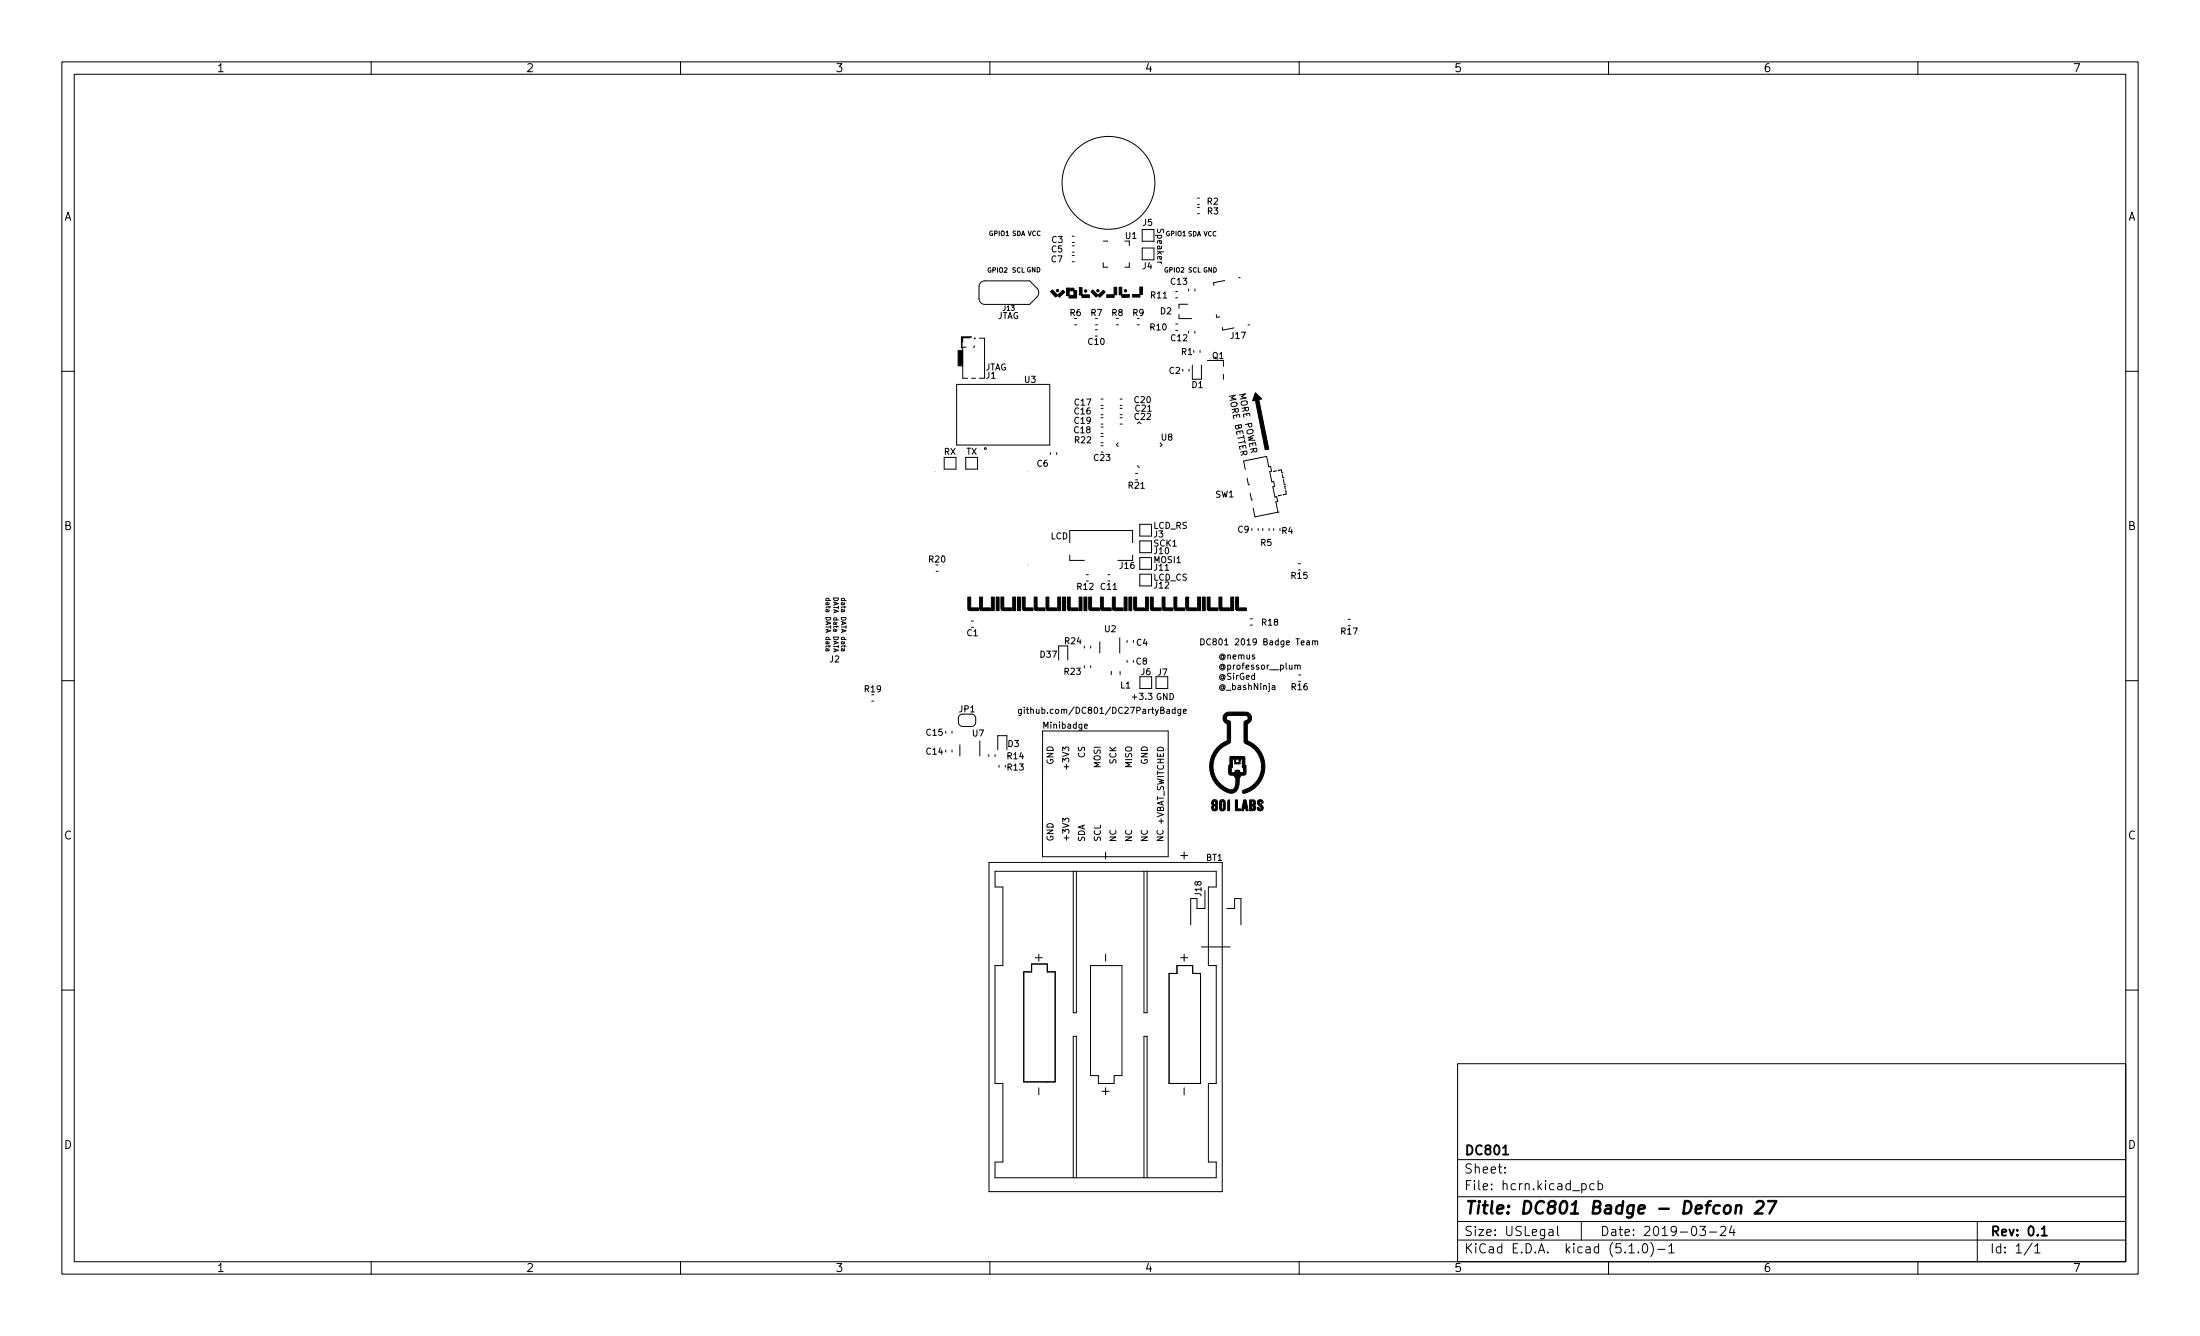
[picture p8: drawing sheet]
<svg xmlns="http://www.w3.org/2000/svg" width="356mm" height="216mm" viewBox="0 0 356 216" stroke-linecap="round" stroke-linejoin="round" font-family="sans-serif">
<g fill="none" stroke="#000" stroke-width=".16">
<path d="M10 10h335.6v195.9h-335.6zM12 12h331.6v191.9h-331.6zM60 10v2M110 10v2M160 10v2M210 10v2M260 10v2M310 10v2M173.3 38.2h.3M173.3 39.2h.3M173.3 39.7h.3M178.3 39h.7"/>
<path d="M182.5 39v.7M186.5 37.1h-1.9v1.9h1.9M193.5 32h.4M193.5 33h.4M193.5 34.5h.4M193.5 33.5h.4M10 60h2M156.2 56.1h-.6v5h.8M156.7 54.6h-1.1v.7M157.3 56.1h.1M157.5 55.9v.2M157.7 54.7h-.2v.1"/>
<path d="M158.3 54.7h.8v6.4h-.8M158.5 45.7l.7-.3h7.2l1.2 1.2a1.02 1.02 0 0 1 0 1.4l-1.2 1.2h-7.2a.95 .95 0 0 1-1-1v-1.9zM173.3 40.7h.3M173.3 41.3h.3M173.3 42.3h.3M173.7 52.5h.3M177 53.3h.4M177.1 52.5h.3M178.3 42.5v.7h.7M180.4 52.5h.4M182.5 42.5v.7h-.7M183.8 52.5h.4"/>
<path d="M186.5 40.1h-1.9v1.9h1.9M190 48.1h.4M190 47.1h.4M190 52.4h.4M190 53.4h.4M190.6 50.8v.7h2M192 49.2h-1.4v.6M192.1 53.5v.4M192.1 46.7v.3M192.2 59.7v.3M192.7 59v2.3M193.1 53.5v.4"/>
<path d="M193.1 46.7v.3M194 56.6v.4M194.2 59v2.3M195.1 58.3h2.6v.9M196.6 50.9l.1 .4 .4-.1M197.6 52.9v.4l1.9-.3M197.9 45.3l-1.8 .4 .1 .4M200.4 44.8l-.2 .1M202 52.5h-.3M343.6 60h2M152.6 73.9v1.9h1.9v-1.9M154.6 62.1h15.1v9.8h-15.1z"/>
<path d="M156.1 73.9v1.9h1.9v-1.9M157 61.1h.7M169.8 73.1v.4M170.8 73.1v.4M178 67h.3M178 66h.3M178 65.5h.3M178 64.5h.3M178 68.5h.3M178 67.5h.3M178 70h.3M178 69h.3"/>
<path d="M178 72h.3M178 71.6h.3M178 70.5h.3M180.7 71.6l-.3 .3 .3 .3M181 66h.4M181 65.5h.4M181 64.5h.4M181 68.5h.4M181 67.5h.4M181 67h.4M183.6 76.5h.3M183.8 68.5l.3-.3 .3 .3"/>
<path d="M183.8 75.3l.3 .3M187.5 71.6l.3 .3-.3 .3M197.7 60.5v.8M201.3 75.9l-.3-1.4 3.7-.7 .4 1.6h.3l.1 .7-.3 .1 .4 1.7 .3-.1 .1 .8-.3 .1 .4 1.6h.3l.1 .7-.3 .1 .4 1.7M201.6 77.3l.2 1M201.8 78.3h.1M202.1 79.7l.2 1.1M205.8 76.2h.1M206.3 76.1l-.5 .1M206.6 76h.1M206.6 76l.5-.1 .1 .5M207.2 76.4h.1"/>
<path d="M207.3 76.7l.1 .5M207.4 77.2h.1M207.4 79.9h.1M207.4 77.5l.2 .8M207.6 78.3h.1M207.7 78.6h.1M207.7 78.6l.1 .5M207.8 79.4h.1M207.8 79.4l.1 .4-.5 .1M151.3 92.3h.3M172.9 89.7v.9h2.4M172.9 87.7v-2h10.2v2"/>
<path d="M175.6 92.9h.3M179.1 92.9h.3M183.1 89.7v.9h-2.4M184.2 84.7h1.9v1.9h-1.9zM184.2 87.4h1.9v1.9h-1.9zM184.2 90.1h1.9v1.9h-1.9zM184.2 92.8h1.9v1.9h-1.9zM202.3 80.8h.1M202.4 85.4v.3M202.6 82.2l.2 1.3 3.8-.7M203.4 85.4v.3M204.1 85.4v.3"/>
<path d="M205.1 85.4v.3M205.9 85.4v.3M206.6 82.8h.1M206.6 80.1h.1M207.1 80l-.5 .1M209.9 91.1h.3M10 110h2M140.9 113.3h.3M152.9 118.2v.3M153.9 118.2v.3M155.6 115.4a.7 .7 0 0 0-.7 .7v.6a.7 .7 0 0 0 .7 .7h1.4a.7 .7 0 0 0 .7-.7v-.6a.7 .7 0 0 0-.7-.7M157 100.4h.4"/>
<path d="M158.4 119.7v2.5M165.1 114.6v.8l-.2 .2h-.2M165.1 114.7l-.3-.1-.2 .2 .1 .4h.4M165.6 114.3v.1M165.6 114.6v.7M168.5 118.1h20.3v20.3l-20.3 .1zM171.1 106.7v-2.3h1.5v2.3M175.3 104.4v.3M175.3 107.6v.3M176.3 104.4v.3M176.3 107.6v.3M177.8 103.7v1.8"/>
<path d="M179.6 108.5v.5M181 103.1v2.4M181 108.5v.5M182.2 103.5v.3M182.2 106.7v.4M183.2 103.5v.3M183.2 106.7v.4M184.3 109.4v1.9h1.8v-1.9M186.9 109.4v1.9h1.8v-1.9M190.8 114.6v.8l-.1 .2h-.3M190.8 114.7l-.2-.1-.2 .2 .1 .4h.3M191.3 115l.5-.1-.1-.2-.3-.1-.1 .2v.4h.4"/>
<path d="M194.1 103.2a.51 .51 0 0 1 .6 .5 .51 .51 0 0 1-.6 .5zM202.1 100h.3M202.1 101h.3M209.7 107.6l.2-.1h.2l.1 .6M209.9 109.1h.3M212.1 103.7l.4-.1 .1 .6M212.6 103.7l.1-.1h.2l.1 .6M217.9 100.1h.3M343.6 110h2M152.9 121.2v.3M153.9 121.2v.3M155.2 120.4v1.8"/>
<path d="M159.8 121.9v.4M159.9 139.4h37.7v53.2h-37.7zM160.8 121.9v.4M161.3 121.2v-2.3h1.4v2.3M161.5 123.7v.3M10 160h2M160.8 140.8h35.8v2.5h-1.3v12.7h1.3v19.1h-1.3v12.7h1.3v2.5h-35.8v-2.5h1.3v-12.7h-1.3v-19.1h1.3v-12.7h-1.3zM165.5 157.1h1.2v-1.3h2.6v1.3h1.3v17.7h-5.1zM173.5 140.8v22.9h.5v-22.9M176.3 156h5v17.8h-1.2v1.3h-2.6v-1.3h-1.2zM184.9 140.8v22.9h.5v-22.9M190.2 156h2.6v1.3h1.2v17.8h-5v-17.8h1.2z"/>
<path d="M194.2 153h4.7M194.8 143.9v2.9h-1.3v-1.6h-1v4.3M198.3 146.8h1.3v-1.6h1v4.3M343.6 160h2M235.6 171.9h108v32h-108zM173.5 190.3v-22.8h.5v22.8M184.9 190.3v-22.8h.5v22.8M235.6 197.4h108M235.6 193.4h108M235.6 187.4h108M243.2 189.4v.2M243.2 188.7v.1"/>
<path d="M250.4 198.7h.6v1M251 199l-.5 .1a.29 .29 0 0 0-.2 .3 .29 .29 0 0 0 .2 .3l.5-.1M251.7 198.2v1.3l.3 .2M255.6 197.4v3M255.7 191.4l.4-.1 .3 .3v.4l-.2 .2h-.5M257.7 191.4l-.5-.1-.2 .3v.4l.1 .2h.6M258.3 191.4l.4-.1 .3 .3v.4l-.1 .2h-.6M258.3 190.8v1.5M274.7 198.2h1l-.5 .5 .4 .2v.6l-.2 .2h-.4l-.3-.2M276.3 199.1h1.2M278.1 198.3l.2-.1h.4l.2 .1 .1 .3-.1 .2-.9 .9h1M279.9 198.1l-.4 1.1h1"/>
<path d="M280.2 198.7v1M319.6 197.4v6.5M60 203.9v2M110 203.9v2M160 203.9v2M210 203.9v2M235.6 200.4h108M260 203.9v2M263.3 201.4l.4-.4v1.5M263.3 202.5h.9M264.8 202.3v.2M265.7 201h.1a.81 .81 0 0 1 .4 1.3l-.4 .2a1 1 0 0 1-.1-1.5z"/>
<path d="M266.8 200.8a1.72 1.72 0 0 1 0 2.2M268 201.9h1.1M269.7 201.4l.5-.4v1.5M269.7 202.5h.9M310 203.9v2M328.5 200.9l-1.3 1.9M328.9 201.4l.4-.4v1.5M328.9 202.5h.8"/>
<circle cx="179.2" cy="29.5" r="7.5"/>
<circle cx="159.3" cy="72.5" r=".15"/>
</g>
<path d="M242.9 186.6h.9M330 198.6l.4-.4v1.5M330 199.7h.9" fill="none" stroke="#000" stroke-width=".3"/>
<path d="M278.8 195a.52 .52 0 0 1 .6-.2 .52 .52 0 0 1 .4 .4l-.1 .5a.55 .55 0 0 1-.5 .4 .55 .55 0 0 1-.6-.4zM280.6 195a.49 .49 0 0 1 .9 .1l-.2 1M280.7 194.8l-.2 1.3M284 194.3l.3-.2h.4a.45 .45 0 0 1 .4 .6l-.2 .3-1.3 1.1h1.3M285.8 194.1h1.3l-1.1 2" fill="none" stroke="#000" stroke-width=".4"/>
<g fill="#000" stroke="#000" stroke-width=".16">
<path d="M154.9 56.7h.7v2.4h-.7zM169.8 47.1l.3-.3 .8 .9 .9-.8 .3 .3-.9 .8-.3-.3-.3 .3zM172.4 46.5l1.2 .1v.3l.4 .1v1.2h-1.2v-.4h-.4v-.8h.4v.7h.8v-.7h-1.2zM174.5 46.5h.4v1.2h1.2v.4h-1.2v-.4h-.4zM176.5 47l.2-.1 .8 .8 .9-.8 .2 .3-.8 .8-.3-.2-.3 .2-.9-.9zM180.1 46.4h.4v1.2h-.4v.5h-1.2v-.5h1.2zM180.9 46.4h.4v1.2h1.2v.4h-1.1l-.1-.3h-.4zM184.2 46.4h.5v1.2h-.4v.4h-1.2v-.4h1.1zM202.9 63.5l1 1-.4 .1 1.6 8-.6 .1-1.6-8h-.4zM156.4 96.5h.5v1.7h1.3v.5h-1.1a.51 .51 0 0 1-.6-.1 .51 .51 0 0 1-.1-.6zM158.3 96.5h.5v1.7h1.3v.5h-1.1a.51 .51 0 0 1-.6-.1 .51 .51 0 0 1-.1-.6zM160.2 96.5h.5v2.2h-.5z"/>
<path d="M161 96.5h.5v2.2h-.5zM161.8 96.5h.5v1.7h1.2v.5h-1.5a.67 .67 0 0 1-.2-.8zM163.7 96.5h.5v2.2h-.5zM164.5 96.5h.4v2.2h-.4zM165.2 96.5h.5v1.7h1.3v.5h-1.6a.67 .67 0 0 1-.2-.8zM167.2 96.5h.4v1.7h1.3v.5h-1.1a.51 .51 0 0 1-.6-.1 .51 .51 0 0 1 0-.6zM169.1 96.5h.4v1.7h1.3v.5h-1.1a.51 .51 0 0 1-.6-.1 .51 .51 0 0 1 0-.6zM171 96.5h.4v2.2h-.4zM171.8 96.5h.4v2.2h-.4zM172.5 96.5h.5v1.7h1.3v.5h-1.6a.67 .67 0 0 1-.2-.8zM174.4 96.5h.5v2.2h-.5zM175.2 96.5h.5v2.2h-.5z"/>
<path d="M176 96.5h.4v1.7h1.3v.5h-1.5a.67 .67 0 0 1-.2-.8zM177.9 96.5h.4v1.7h1.3v.5h-1.5a.67 .67 0 0 1-.2-.8zM179.8 96.5h.5v1.7h1.2v.5h-1.1a.51 .51 0 0 1-.5-.1 .51 .51 0 0 1-.1-.6zM181.7 96.5h.5v2.2h-.5zM182.5 96.5h.4v2.2h-.4zM183.3 96.5h.4v1.7h1.3v.5h-1.1a.51 .51 0 0 1-.6-.1 .51 .51 0 0 1 0-.6zM185.2 96.5h.4v2.2h-.4zM185.9 96.5h.5v1.7h1.3v.5h-1.1a.51 .51 0 0 1-.6-.1 .51 .51 0 0 1-.1-.6zM187.8 96.5h.5v1.7h1.3v.5h-1.1a.51 .51 0 0 1-.6-.1 .51 .51 0 0 1-.1-.6zM189.7 96.5h.5v1.7h1.3v.5h-1.6a.67 .67 0 0 1-.2-.8zM191.7 96.5h.4v1.7h1.3v.5h-1.5a.67 .67 0 0 1-.2-.8zM193.6 96.5h.4v2.2h-.4z"/>
<path d="M194.3 96.5h.5v2.2h-.5zM195.1 96.5h.5v1.7h1.3v.5h-1.1a.51 .51 0 0 1-.6-.1 .51 .51 0 0 1-.1-.6zM197 96.5h.5v1.7h1.3v.5h-1.1a.51 .51 0 0 1-.6-.1 .51 .51 0 0 1-.1-.6zM198.9 96.5h.5v2.2h-.5zM199.7 96.5h.5v1.7h1.3v.5h-1.1a.51 .51 0 0 1-.6-.1 .51 .51 0 0 1-.1-.6zM198 115.3l.5-.2h2.4a1.03 1.03 0 0 1 1.3 .6 1.03 1.03 0 0 1-.6 1.3v2.7h.1a4.4 4.4 0 0 1 2.7 4.5 4.4 4.4 0 0 1-3.5 4 .29 .29 0 0 1-.1-.4 .29 .29 0 0 1 .3-.2 4 4 0 0 0 2.8-3.7 4 4 0 0 0-2.7-3.8l-.1-.3v-2.7a.52 .52 0 0 1 .5-.7 .44 .44 0 0 0-.2-.8l-2.9 .1a.49 .49 0 0 0-.2 .5 .49 .49 0 0 0 .5 .3l.1 2.8a.61 .61 0 0 1-.3 .9 3.9 3.9 0 0 0-2.5 3.9 3.9 3.9 0 0 0 3 3.5 1.41 1.41 0 0 0 .7-1.4v-.4l-.3-.5a.61 .61 0 0 1-.9-.4v-.5h.4a.33 .33 0 0 0 .1 .5 .33 .33 0 0 0 .4 0 .5 .5 0 0 1 .6-.4h.2a.35 .35 0 0 0 .5 .4 .35 .35 0 0 0 .2-.6v-.2l-.2-.1v-1.3h-.3l-.1 .4-.1-.1v-.1a.27 .27 0 0 0-.3-.2 .27 .27 0 0 0-.3 .2v.2l-.2-.1a.21 .21 0 0 0 0-.3 .21 .21 0 0 0-.3 .1 .21 .21 0 0 0 0 .2v1l-.2 .1v.3h-.4v-.7l.2-.1v-1a.28 .28 0 0 1 .1-.4 .28 .28 0 0 1 .3 .1h2v1.2l.2 .2v.8a.53 .53 0 0 1 0 .6 .53 .53 0 0 1-.6 .2l-.3 .1a1.73 1.73 0 0 0-.2 1.2 1.38 1.38 0 0 1-.7 1.5 1.38 1.38 0 0 1-1.6-.2 4.5 4.5 0 0 1-2.5-4.2 4.5 4.5 0 0 1 2.9-4l-.1-2.7a.97 .97 0 0 1-.3-1.7zM196 129.4a.51 .51 0 0 1 .7 0 .51 .51 0 0 1-.1 .7 .5 .5 0 0 1 0 .9 .5 .5 0 0 1-.7-.5h.3a.21 .21 0 0 0 .2 .2 .21 .21 0 0 0 .1-.3l-.1-.1a.19 .19 0 0 0-.2 0 .19 .19 0 0 0 0 .2h-.3v-.2a.19 .19 0 0 0 .1-.2 .19 .19 0 0 0-.1-.2v-.1h.3a.2 .2 0 0 0 .3 .2 .2 .2 0 0 0 0-.4l-.2-.1-.1 .3h-.3zM197.2 129.4a.54 .54 0 0 1 .7 0 .54 .54 0 0 1 .1 .6 .7 .7 0 0 1-.3 1 .54 .54 0 0 1-.6-.7v-.2h.3v.6h.3v-.8a.2 .2 0 0 0 0-.3 .2 .2 0 0 0-.3 0v.5h-.3v-.6zM198.6 129.3h.2v1.7h-.4l.1-1.5zM199.7 129.3h.3v1.4h.5v.3h-.8zM199.5 123.3l.9-.1 .1 .2h-.9zM201 129.3h.4l.3 1.7h-.3v-.3h-.3a.27 .27 0 0 1-.1 .2 .27 .27 0 0 1-.3 .1l.1-.6h.5l-.1-.6-.1 .6h-.3z"/>
<path d="M202 129.3h.3a.48 .48 0 0 1 .6 .2 .48 .48 0 0 1-.1 .6 .5 .5 0 0 1 .1 .6 .5 .5 0 0 1-.6 .3h-.3v-.7h.3v.4a.24 .24 0 0 0 .3-.2 .24 .24 0 0 0-.3-.2h-.3v-.8h.3v.5a.24 .24 0 0 0 .3-.2 .24 .24 0 0 0-.3-.3h-.3zM203.3 129.4a.48 .48 0 0 1 .6-.1 .48 .48 0 0 1 .3 .5h-.3a.19 .19 0 0 0-.1-.3 .19 .19 0 0 0-.3 .2 .19 .19 0 0 0 .2 .2 .55 .55 0 0 1 .5 .8 .55 .55 0 0 1-.8 .3l-.2-.5h.3l.2 .3a.25 .25 0 0 0 .2-.3 .25 .25 0 0 0-.3-.2 .6 .6 0 0 1-.3-.9z"/>
<circle cx="170.9" cy="47" r=".2"/>
<circle cx="175.5" cy="47" r=".19"/>
<circle cx="177.5" cy="47" r=".19"/>
<circle cx="181.9" cy="47" r=".19"/>
</g>
<path d="M157 54.5h-1.5v1.7" fill="none" stroke="#000" stroke-width=".25"/>
<text font-size="2.8" x="236.6" y="196.2">Title: DC801 Badge - Defcon 27</text>
<g font-size="2.1">
<text x="178.1" y="137.9" transform="rotate(90 178.1 137.9)">-</text>
<text x="190.8" y="137.6" transform="rotate(90 190.8 137.6)">+</text>
<text x="167.3" y="154.2" transform="rotate(90 167.3 154.2)">+</text>
<text x="178.1" y="154.4" transform="rotate(90 178.1 154.4)">-</text>
<text x="190.8" y="154.2" transform="rotate(90 190.8 154.2)">+</text>
<text x="167.3" y="176" transform="rotate(90 167.3 176)">-</text>
<text x="178.1" y="175.7" transform="rotate(90 178.1 175.7)">+</text>
<text x="190.8" y="176" transform="rotate(90 190.8 176)">-</text>
<text x="236.6" y="189.7">Sheet:</text>
<text x="236.6" y="186.7">DC801</text>
<text x="236.6" y="192.4">File: hcrn.kicad_pcb</text>
<text x="236.6" y="202.5">KiCad E.D.A. kicad (5.1.0)-1</text>
<text x="236.6" y="199.7">Size: USLegal</text>
<text x="258.6" y="199.7">Date: 2019-03-24</text>
<text x="321.6" y="199.7">Rev: 0.1</text>
<text x="321.6" y="202.5">Id: 1/1</text>
</g>
<g font-size="1.8">
<text x="35" y="11.6">1</text>
<text x="85" y="11.6">2</text>
<text x="135" y="11.6">3</text>
<text x="185" y="11.6">4</text>
<text x="235" y="11.6">5</text>
<text x="285" y="11.6">6</text>
<text x="335" y="11.6">7</text>
<text x="10.3" y="35.6">A</text>
<text x="343.9" y="35.6">A</text>
<text x="10.3" y="85.7">B</text>
<text x="343.9" y="85.7">B</text>
<text x="10.3" y="135.6">C</text>
<text x="343.9" y="135.6">C</text>
<text x="10.3" y="185.7">D</text>
<text x="343.9" y="185.7">D</text>
<text x="35" y="205.6">1</text>
<text x="85" y="205.6">2</text>
<text x="135" y="205.6">3</text>
<text x="185" y="205.6">4</text>
<text x="235" y="205.6">5</text>
<text x="285" y="205.6">6</text>
<text x="335" y="205.6">7</text>
</g>
<g font-size="1.4">
<text x="195.1" y="33.1">R2</text>
<text x="195.2" y="34.6">R3</text>
<text x="170" y="40.8">C5</text>
<text x="170" y="39.3">C3</text>
<text x="181.9" y="38.6">U1</text>
<text x="184.7" y="36.5">J5</text>
<text x="187" y="37.1" transform="rotate(90 187 37.1)">Speaker</text>
<text x="169.9" y="42.4">C7</text>
<text x="184.7" y="43.5">J4</text>
<text x="189.3" y="46">C13</text>
<text x="161.1" y="51.5">JTAG</text>
<text x="173" y="51">R6</text>
<text x="176.3" y="51">R7</text>
<text x="179.7" y="51">R8</text>
<text x="183.1" y="51">R9</text>
<text x="186" y="53.4">R10</text>
<text x="186.1" y="48.2">R11</text>
<text x="187.6" y="50.8">D2</text>
<text x="159.2" y="59.9">JTAG</text>
<text x="175.9" y="55.7">C10</text>
<text x="189.3" y="55.1">C12</text>
<text x="191" y="57.4">R1</text>
<text x="196" y="58">Q1</text>
<text x="199" y="54.8" transform="rotate(-1 199 54.8)">J17</text>
<text x="159.4" y="61.2">J1</text>
<text x="165.6" y="61.9">U3</text>
<text x="173.7" y="65.5">C17</text>
<text x="183.4" y="65.1">C20</text>
<text x="189" y="60.4">C2</text>
<text x="192.7" y="62.7">D1</text>
<text x="198.6" y="63.9" transform="rotate(78 198.6 63.9)">MORE BETTER</text>
<text x="200.2" y="63.7" transform="rotate(78 200.2 63.7)">MORE POWER</text>
<text x="173.7" y="70">C18</text>
<text x="173.7" y="67">C16</text>
<text x="173.7" y="68.5">C19</text>
<text x="173.8" y="71.6">R22</text>
<text x="183.4" y="67.9">C22</text>
<text x="183.6" y="66.5">C21</text>
<text x="187.7" y="71.2">U8</text>
<text x="152.6" y="73.5">RX</text>
<text x="156.2" y="73.5">TX</text>
<text x="167.6" y="75.4">C6</text>
<text x="176.9" y="74.5">C23</text>
<text x="182.4" y="79">R21</text>
<text x="196.5" y="80.4" transform="rotate(-2 196.5 80.4)">SW1</text>
<text x="169.8" y="87.1">LCD</text>
<text x="186.4" y="85.4">LCD_RS</text>
<text x="186.5" y="86.8">J3</text>
<text x="186.5" y="88.3">SCK1</text>
<text x="186.6" y="89.5">J10</text>
<text x="200.1" y="86.1">C9</text>
<text x="203.8" y="88.2">R5</text>
<text x="207.2" y="86.3">R4</text>
<text x="150.2" y="90.9">R20</text>
<text x="174.1" y="95.3">R12</text>
<text x="178" y="95.3">C11</text>
<text x="181" y="91.9">J16</text>
<text x="186.4" y="93.8">LCD_CS</text>
<text x="186.5" y="91">MOSI1</text>
<text x="186.6" y="92.2">J11</text>
<text x="186.6" y="95.1">J12</text>
<text x="208.8" y="93.5">R15</text>
<text x="204" y="101.1">R18</text>
<text x="134.1" y="107">J2</text>
<text x="156.3" y="102.8">C1</text>
<text x="168.2" y="106.3">D37</text>
<text x="172.2" y="104.1">R24</text>
<text x="178.6" y="102.1">U2</text>
<text x="183.7" y="107.4">C8</text>
<text x="183.7" y="104.4">C4</text>
<text x="195.3" y="104.3">DC801 2019 Badge Team</text>
<text x="196.8" y="106.5">@nemus</text>
<text x="216.8" y="102.5">R17</text>
<text x="139.8" y="111.9">R19</text>
<text x="172.1" y="109">R23</text>
<text x="181.1" y="111.2">L1</text>
<text x="183.2" y="113.1">+3.3 GND</text>
<text x="184.5" y="109.1">J6</text>
<text x="187.1" y="109.1">J7</text>
<text x="196.8" y="108.2">@professor__plum</text>
<text x="196.8" y="109.8">@SirGed</text>
<text x="196.8" y="111.5">@_bashNinja</text>
<text x="208.8" y="111.5">R16</text>
<text x="149.8" y="118.9">C15</text>
<text x="155.1" y="115.1">JP1</text>
<text x="157.2" y="119">U7</text>
<text x="166.2" y="115.3">github.com/DC801/DC27PartyBadge</text>
<text x="168.8" y="117.7">Minibadge</text>
<text x="149.8" y="121.9">C14</text>
<text x="162.9" y="122.7">R14</text>
<text x="162.9" y="124.5">R13</text>
<text x="162.9" y="120.7">D3</text>
<text x="170.3" y="123.6" transform="rotate(-90 170.3 123.6)">GND</text>
<text x="172.8" y="124.2" transform="rotate(-90 172.8 124.2)">+3V3</text>
<text x="175.3" y="122.5" transform="rotate(-90 175.3 122.5)">CS</text>
<text x="177.9" y="124.1" transform="rotate(-90 177.9 124.1)">MOSI</text>
<text x="180.4" y="123.5" transform="rotate(-90 180.4 123.5)">SCK</text>
<text x="183" y="124.1" transform="rotate(-90 183 124.1)">MISO</text>
<text x="185.5" y="123.6" transform="rotate(-90 185.5 123.6)">GND</text>
<text x="170.3" y="136" transform="rotate(-90 170.3 136)">GND</text>
<text x="172.8" y="135.7" transform="rotate(-90 172.8 135.7)">+3V3</text>
<text x="175.3" y="136.1" transform="rotate(-90 175.3 136.1)">SDA</text>
<text x="177.9" y="136" transform="rotate(-90 177.9 136)">SCL</text>
<text x="180.4" y="136" transform="rotate(-90 180.4 136)">NC</text>
<text x="183" y="136" transform="rotate(-90 183 136)">NC</text>
<text x="185.5" y="136" transform="rotate(-90 185.5 136)">NC</text>
<text x="188" y="136" transform="rotate(-90 188 136)">NC +VBAT_SWITCHED</text>
<text x="195" y="139.1">BT1</text>
<text x="194.2" y="144.8" transform="rotate(-90 194.2 144.8)">J18</text>
</g>
<g font-size="1.1">
<text x="162.2" y="50.2">J13</text>
<text x="133.5" y="97" transform="rotate(90 133.5 97)">data DATA data</text>
<text x="134.7" y="96.6" transform="rotate(90 134.7 96.6)">DATA data DATA</text>
<text x="136" y="97" transform="rotate(90 136 97)">data DATA data</text>
</g>
<g font-size="1">
<text x="159.9" y="38.1">GPIO1 SDA VCC</text>
<text x="188.5" y="38.2">GPIO1 SDA VCC</text>
<text x="159.6" y="44">GPIO2 SCL GND</text>
<text x="188.2" y="44">GPIO2 SCL GND</text>
</g>
</svg>
